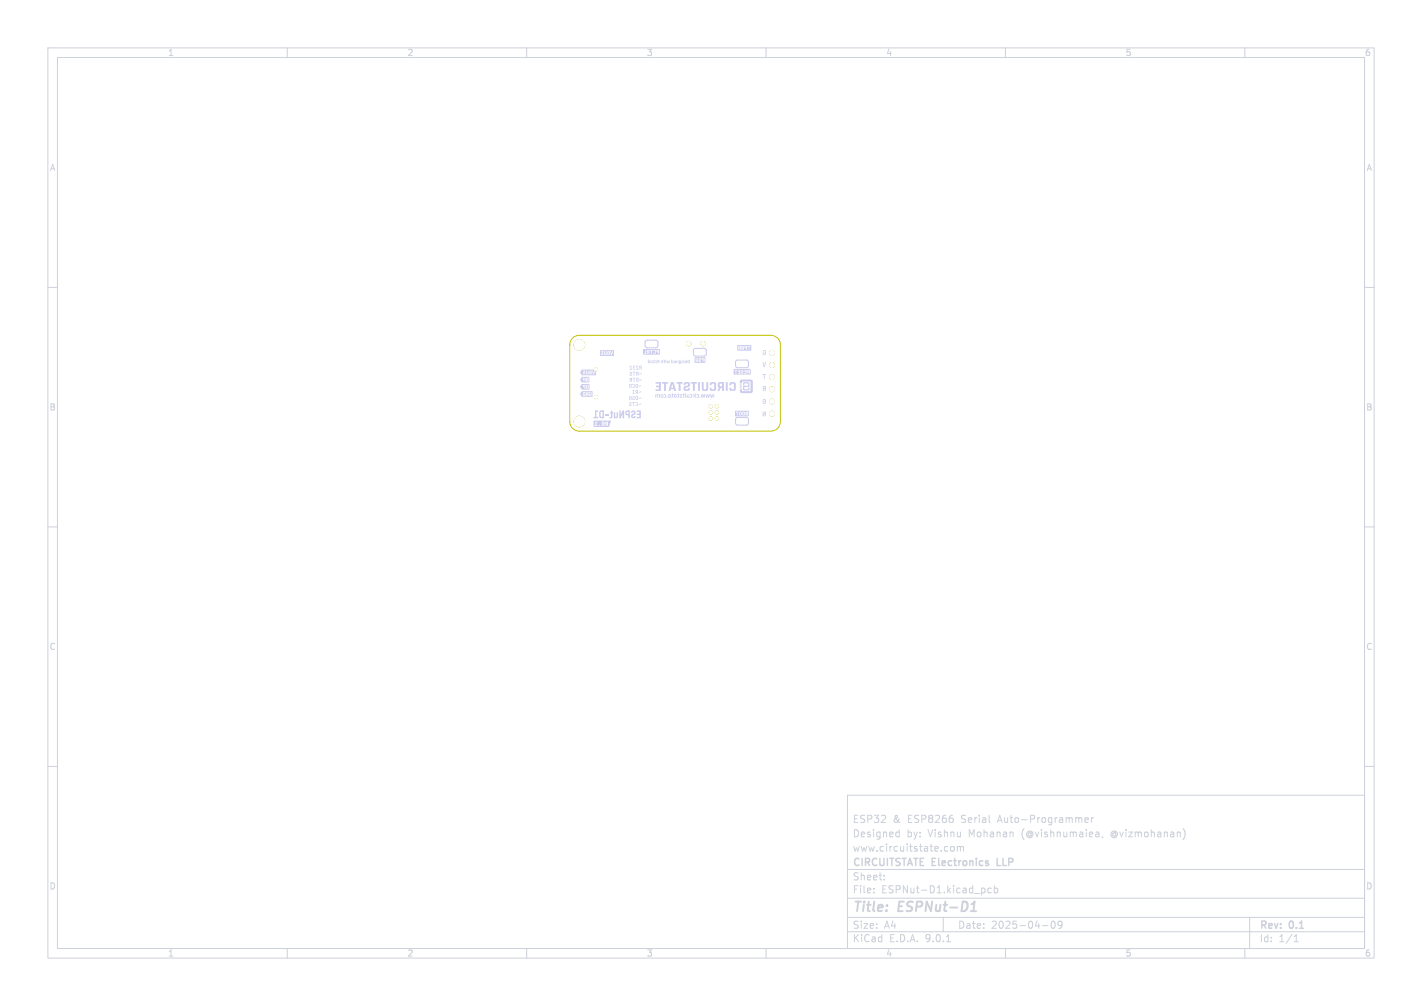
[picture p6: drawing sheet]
<svg xmlns="http://www.w3.org/2000/svg" width="297mm" height="210mm" viewBox="0 0 297 210" stroke-linecap="round" stroke-linejoin="round" font-family="sans-serif">
<g fill="none" stroke="#cdd1da" stroke-width=".21">
<path d="M10 10h277v190h-277zM12 12h273v186h-273zM60 10v2M110 10v2M160 10v2M210 10v2M260 10v2M10 60h2M285 60h2M10 110h2M285 110h2M10 160h2"/>
<path d="M177 166h108v32h-108zM187.4 173.7l.4 .1M187.8 173.2v1.5M187.8 174.6l-.4 .1M198.7 176.8l.3-.1 .3 .3v.4l-.3 .3-.3-.1-.2-.2zM199 170.9v.7M200 176.8l.4-.1 .2 .2M200 176.7v1M200.6 176.9l.2-.2 .4 .1v.9M200.6 176.9v.8M206.7 171.6l.1 .1M226.6 171.2l.7-.1-.1-.3-.4-.1-.2 .2 .1 .7h.5"/>
<path d="M228 170.7v1M228.4 170.7l-.4 .3M229 173.7h.3l.2 .2v.8M229.5 174.6l-.5 .1M229.5 174.1h-.5M230.3 174.6l-.1 .3M247.1 173a1.72 1.72 0 0 1 0 2.3M285 160h2M60 198v2M110 198v2M160 198v2M177 194.5h108"/>
<path d="M177 191.5h108M177 187.5h108M177 181.5h108M182.5 186.3v.1M182.5 185.5v.1M184.7 183.6v.1M184.7 182.8v.1M197 191.5v3M197.7 196.6h.8M205.5 185.4l.2 .3v.4l-.2 .3M207 185.5l-.4-.1-.3 .3 .2 .6h.5M207.7 185.5l.4-.1 .3 .3-.2 .6h-.5"/>
<path d="M207.7 184.9v1.5M210 198v2M217.7 193.2h1.2M219.7 192.4l.2-.1a.8 .8 0 0 1 .5 .7 .8 .8 0 0 1-.5 .8 1 1 0 0 1-.2-1.4zM221.8 192.9l-.3 .3h-.4l-.1-.3 .1-.5 .4-.1 .2 .1a.99 .99 0 0 1-.3 1.4h-.3M260 198v2M261 191.5v6.5M270.3 196.6h.9M270.3 195.5l.4-.4v1.5"/>
</g>
<path d="M202.7 190.2h1.2M203.1 188.7l.5-.5-.3 2" fill="none" stroke="#cdd1da" stroke-width=".4"/>
<path d="M208.3 179.2v1.5h.7" fill="none" stroke="#cdd1da" stroke-width=".3"/>
<g fill="#cacbed">
<path d="M133.4 80.5l.1 .1a.22 .22 0 0 1 .3-.1 .22 .22 0 0 1 .1 .2l-.1-.1a.2 .2 0 0 1-.3 .1 .2 .2 0 0 1-.1-.2z"/>
<path d="M132.8 80.2h.4v.8l-.4-.2-.1-.4h.2v.4h.2v-.5l-.4 .1z"/>
<path d="M132.1 80.2h.4l.1 .5a.26 .26 0 0 1-.3 .3 .26 .26 0 0 1-.2-.3l.3 .1v-.5l-.3 .1z"/>
<path d="M131.4 80.2h.5v.8l-.5-.2v-.4h.1l.1 .4h.2v-.5l-.4 .1z"/>
<path d="M148.3 82.3h.2l.1 .5 .1-.5h.2l.1 .5 .1-.5h.1l-.1 .7h-.2l-.1-.5-.1 .5h-.2z"/>
<path d="M147.4 82.3h.1l.1 .5 .1-.5h.2l.1 .5 .1-.5h.2l-.2 .7h-.2l-.1-.5-.1 .5h-.2z"/>
<path d="M146.4 82.3h.2v.5l.1-.5h.2l.1 .5 .1-.5h.2l-.2 .7h-.2l-.1-.5-.1 .5h-.2z"/>
<path d="M146.1 82.8h.2v.2h-.2z"/>
<path d="M145.5 82.3l.5 .1-.1 .6h-.4l.3-.2v-.3l-.3-.1z"/>
<path d="M145.2 82h.2v.2h-.2z"/>
<path d="M145.2 82.3h.2v.7h-.2z"/>
<path d="M144.7 82.3h.4l-.1 .7h-.1v-.5z"/>
<path d="M144.1 82.3l.5 .1-.1 .6h-.4l.3-.2v-.3l-.3-.1z"/>
<path d="M143.4 82.3h.2v.5l.1 .1 .1-.6h.2l-.1 .7h-.5z"/>
<path d="M143.1 82h.1l.1 .2h-.2z"/>
<path d="M143.1 82.3h.2l-.1 .7h-.1z"/>
<path d="M142.7 82.1l.3 .2-.1 .5a.17 .17 0 0 1-.1 .2 .17 .17 0 0 1-.2-.1l.1-.1v-.3l-.1-.2z"/>
<path d="M142 82.3l.4 .1v.2l-.3 .2 .3 .1v.1l-.4-.1v-.2l.3-.2-.3-.1z"/>
<path d="M141.6 82.1l.3 .2-.1 .5a.17 .17 0 0 1-.1 .2 .17 .17 0 0 1-.2-.1l.1-.1v-.3l-.1-.2z"/>
<path d="M140.8 82.3l.5 .1-.1 .6h-.4l-.1-.5h.2l.1 .3h.2l-.1-.3h-.4z"/>
<path d="M140.4 82.1l.3 .2-.1 .5a.17 .17 0 0 1-.1 .2 .17 .17 0 0 1-.3-.1l.2-.1v-.3l-.2-.2z"/>
<path d="M139.6 82.4h.5l-.1 .6h-.4v-.1l.3-.1-.4-.1v-.2l.4 .1v-.1h-.4z"/>
<path d="M139.3 82.8h.1v.2h-.1z"/>
<path d="M138.7 82.3l.4 .1-.1 .6h-.3l.3-.2-.1-.3-.2-.1z"/>
<path d="M138 82.4h.5v.6l-.5-.1v-.4h.2v.3h.2v-.3h-.4z"/>
<path d="M136.9 82.4l.9-.1v.7h-.1v-.5h-.2l-.1 .5h-.1v-.5h-.2l-.1 .5h-.1z"/>
<path d="M159.3 78.1h.7v.2h-.3v.8h-.2v-.8h-.2z"/>
<path d="M133 85.7h.8v1.6h-.8v-.3h.5v-.4h-.5v-.3h.5v-.3h-.5z"/>
<path d="M131.9 85.8a.52 .52 0 0 1 .9 .2 .52 .52 0 0 1-.6 .7 .2 .2 0 0 0 0 .4 .21 .21 0 0 0 .3-.3h.3a.49 .49 0 0 1-.5 .5 .49 .49 0 0 1-.5-.4 .49 .49 0 0 1 .4-.6h.2a.21 .21 0 0 0-.1-.4 .19 .19 0 0 0-.2 .3h-.3z"/>
<path d="M130.7 85.8l.9-.1v1.6h-.3v-.6h-.5l-.2-.3v-.2l.7 .2v-.4l-.7 .2z"/>
<path d="M129.3 85.7h.3v.9l.5-.9h.2v1.6h-.2v-1l-.5 1h-.3z"/>
<path d="M128.2 86.1h.3v.8l.1 .1 .2-.1v-.8h.3v.9l-.2 .3h-.7z"/>
<path d="M127.6 85.7h.3l.1 .6h-.1v.9l-.6 .1v-.3l.3-.1v-.6h-.2v-.2h.2z"/>
<path d="M126.4 86.5h.8v.3h-.8z"/>
<path d="M125.3 85.8l.8-.1v1.6h-.6l-.3-.3-.1-.8h.3l.1 .8h.3v-1l-.7 .2z"/>
<path d="M124.3 85.7h.6v.3h-.3v1h.3v.3h-1v-.3h.4z"/>
<path d="M159.3 75.6h.1l.2 .9 .2-.9h.2l-.3 1h-.2z"/>
<path d="M133.5 79.2l.1 .1a.22 .22 0 0 1 .3-.1 .22 .22 0 0 1 .1 .2l-.1-.1a.2 .2 0 0 1-.3 .1 .2 .2 0 0 1-.1-.2z"/>
<path d="M132.9 79l.4-.1v.8l-.4-.1-.1-.5h.2v.4l.2 .1v-.6l-.4 .1z"/>
<path d="M132.1 78.9h.6v.1h-.2v.7h-.1v-.7h-.3z"/>
<path d="M131.5 79l.5-.1v.8h-.1v-.3l-.4 .3 .1-.3-.1-.3 .4 .2v-.3l-.4 .1z"/>
<path d="M159.4 80.7l.5-.1v1h-.1v-.4l-.3 .4h-.2l.2-.4-.2-.3 .5 .2v-.4l-.5 .2z"/>
<path d="M159.3 85.9h.2v.8l.2-.8h.2v1h-.1v-.8l-.3 .8h-.2z"/>
<path d="M133.5 76.4l.5-.1v.9h-.1v-.4l-.4 .4 .1-.4-.1-.2 .4 .1v-.2l-.4 .1z"/>
<path d="M132.9 76.4h.4l.1 .2-.3-.1-.1 .1 .3 .6h-.5v-.2h.4l-.3-.3z"/>
<path d="M132.2 76.3h.5v.2h-.4l.2 .3-.2 .1 .1 .2 .3-.2a.27 .27 0 0 1-.3 .3 .27 .27 0 0 1-.3-.3 .27 .27 0 0 1 .3-.3z"/>
<path d="M131.6 76.4h.4v.2l-.2-.1-.2 .1 .4 .6h-.5v-.2h.3l-.3-.3z"/>
<path d="M143.6 75.2l.5-.1-.1 .7-.4-.1v-.4h.1l.1 .4h.1v-.4h-.3z"/>
<path d="M143.1 75.3h.4l-.1 .5h-.3l.3-.2h-.3v-.1h.3h-.3z"/>
<path d="M142.6 75.3h.4l-.3 .4 .3 .1-.4-.1 .3-.3z"/>
<path d="M142.4 75.1l.1 .1z"/>
<path d="M142.4 75.3h.1v.5h-.1z"/>
<path d="M141.8 75.3h.4v.4h-.2l.2 .3-.4-.1v-.5h.2v.3l.1-.2z"/>
<path d="M141.3 75.3h.4v.5h-.1l-.1-.4-.1 .4h-.1z"/>
<path d="M140.8 75.3h.3v.5h-.4l.3-.2h-.3v-.1h.3h-.3z"/>
<path d="M140.2 75.1h.1v.2l.3 .1v.4h-.4v-.3h.1l.1 .2 .1-.1v-.2l-.3 .1z"/>
<path d="M139.2 75.3h.1l.1 .4 .1-.4h.1l.1 .4 .1-.4h.1l-.1 .5h-.2v-.4l-.1 .4h-.2z"/>
<path d="M139 75.1l.1 .1z"/>
<path d="M139 75.3h.1v.5h-.1z"/>
<path d="M138.7 75.2l.2 .2-.1 .3-.2 .1z"/>
<path d="M138.1 75.3h.3v-.2h.1v.7h-.1l-.1-.4-.1 .4h-.1z"/>
<path d="M137.2 75.1l.4 .4v-.4h.1v.7l-.2-.3-.3 .3 .2-.4z"/>
<path d="M137 75.1l.1 .1z"/>
<path d="M137 75.3h.1v.5h-.1z"/>
<path d="M136.5 75.2h.3v.6l-.4-.1v-.1h.3v-.3l-.3 .1z"/>
<path d="M135.9 75.3h.4v.5h-.4v-.4h.1v.3l.2-.1v-.2h-.3z"/>
<path d="M135.3 75.1h.2v.2l.3 .1-.1 .4h-.4v-.3h.2v.2l.1-.1v-.2l-.3 .1z"/>
<path d="M133.4 83l.1 .1a.22 .22 0 0 1 .3-.1 .22 .22 0 0 1 .1 .2l-.1-.1a.2 .2 0 0 1-.3 .1 .2 .2 0 0 1-.1-.2z"/>
<path d="M132.8 82.8l.4-.1v.8l-.4-.1-.1-.5h.2v.4l.2 .1v-.6l-.4 .1z"/>
<path d="M132.1 82.7a.27 .27 0 0 1 .5 .2 .27 .27 0 0 1-.4 .3l.1 .2 .3-.1a.27 .27 0 0 1-.3 .2 .27 .27 0 0 1-.2-.3 .27 .27 0 0 1 .3-.2v-.2l-.3 .1z"/>
<path d="M131.4 82.8l.5-.1v.8h-.1v-.3l-.4 .3 .1-.3-.1-.3 .4 .2v-.3l-.4 .1z"/>
<path d="M159.4 73.2h.5v.6a.33 .33 0 0 1-.3 .3 .33 .33 0 0 1-.3-.3v-.2h.3l-.1 .3h.3v-.6l-.5 .1z"/>
<path d="M133.4 81.7l.1 .2a.22 .22 0 0 1 .3-.2 .22 .22 0 0 1 .1 .3l-.1-.2a.2 .2 0 0 1-.3 .2 .2 .2 0 0 1-.1-.3z"/>
<path d="M132.8 81.5l.4-.1v.8h-.1v-.3l-.4 .3 .2-.3-.2-.2 .4 .1v-.3l-.4 .2z"/>
<path d="M132.1 81.4h.5l-.2 .1v.6l.2 .1h-.5l.2-.1v-.6z"/>
<path d="M133.4 84.3l.1 .1a.22 .22 0 0 1 .3-.1 .22 .22 0 0 1 .1 .2l-.1-.1a.2 .2 0 0 1-.3 .1 .2 .2 0 0 1-.1-.2z"/>
<path d="M132.8 84h.4v.5a.26 .26 0 0 1-.2 .3 .26 .26 0 0 1-.3-.3l.4 .1v-.5l-.4 .1z"/>
<path d="M132 84h.6v.1h-.2v.7h-.1v-.7h-.3z"/>
<path d="M131.5 84a.27 .27 0 0 1 .4 .2 .27 .27 0 0 1-.3 .3v.2l.3-.1a.27 .27 0 0 1-.3 .2 .27 .27 0 0 1-.2-.3 .27 .27 0 0 1 .3-.2v-.2l-.3 .1z"/>
<path d="M159.4 83.4h.5l.1 .6a.32 .32 0 0 1-.4 .3 .32 .32 0 0 1-.3-.3v-.4h.2v.5l.3-.1v-.5l-.5 .1z"/>
<path d="M133.5 77.9l.1 .2a.22 .22 0 0 1 .3-.2 .22 .22 0 0 1 .1 .2l-.1-.1a.2 .2 0 0 1-.3 .2 .2 .2 0 0 1-.1-.3z"/>
<path d="M132.9 77.7l.4-.1v.8h-.1v-.3l-.4 .3 .2-.3-.2-.2 .4 .1v-.3l-.4 .2z"/>
<path d="M132.1 77.6h.6v.1h-.2v.7h-.1v-.7h-.3z"/>
<path d="M131.6 77.7a.27 .27 0 0 1 .4 .1 .27 .27 0 0 1-.3 .3v.2l.3-.1a.27 .27 0 0 1-.3 .3 .27 .27 0 0 1-.2-.4 .27 .27 0 0 1 .3-.2v-.2l-.3 .1z"/>
<path d="M123.2 77.5h.2v.2z"/>
<path d="M123.2 77.8h.2v.2h-.2z"/>
<path d="M121.5 77.2h3v1.1h-3l-.2-.4h.4l.3 .3 .3-.3h-.4h.5l.3 .3 .3-.3 .2 .2 .4 .1 .1-.8 .2 .8h.2l.2-.8h-.2l-.1 .6-.2-.6h-.7v.2l.1 .1-.2 .2h-.1v-.5h-.1l-.1 .6-.1-.6h-.2v.5h-.5a.29 .29 0 0 0 .4-.3 .29 .29 0 0 0-.5-.2l-.1 .2 .3-.1 .1 .1-.4 .3h-.4l-.2-.1z"/>
<path d="M145.8 79.8h.4l-.1 1.8h-.3z"/>
<path d="M151.6 79.8h.4v1.8h-.4z"/>
<path d="M138.3 79.8h1.2v.3h-.4v1.5h-.4v-1.5h-.4z"/>
<path d="M141.3 79.8h1.3v.3h-.5v1.5h-.3l-.1-1.5h-.4z"/>
<path d="M144.3 79.8h1.2v.3h-.4v1.5h-.4v-1.5h-.4z"/>
<path d="M140.1 79.8h.6l.5 1.8h-.4l-.1-.4h-.6l-.1 .4h-.4l.2-.7h.8l-.2-.8-.2 .8h-.4z"/>
<path d="M146.6 79.8h.4v1.4l.2 .1 .3-.1v-1.4h.4v1.4l-.2 .3-.7 .1-.3-.2z"/>
<path d="M148.3 79.9l.8-.1 .4 .2 .1 1.2-.2 .3-.8 .1-.3-.2v-.4h.3l.1 .3h.4l.1-.2-.1-1h-.4l-.1 .3h-.3z"/>
<path d="M152.5 79.9l.7-.1 .4 .2 .1 1.2-.2 .3-.8 .1-.3-.2v-.4h.3l.1 .3h.4l.1-.2v-1h-.5l-.1 .3h-.3z"/>
<path d="M136.9 79.8h1.1v1.8h-1.1v-.3h.7v-.2v-.3h-.5l-.1-.1 .1-.2h.5v-.4h-.7z"/>
<path d="M142.9 79.9l.8-.1 .3 .2v.7l-.9 .3 .1 .3h.3l.2-.1v-.2h.4l-.2 .5-.7 .1-.4-.2v-.7l.9-.4v-.2h-.2h-.3l-.1 .2h-.3z"/>
<path d="M150 79.9l1.2-.1v1.8h-.4v-.7h-.2l-.4 .7h-.4l.4-.7-.2-.2-.1-.3h.4l.1 .2h.4v-.5h-.4l-.1 .3h-.4z"/>
<path d="M155.3 79.9h1.2l-.1 .8-1 .1 .1 .5h.8v-.3h.2l-.2-.1h.2l-.1 .6-1.2-.1 .1-.8 1-.1v-.5h-.9l.1 .4h-.3v-.1h.2h-.2z"/>
<path d="M154.7 79.3l.2-.1h1.9l.3 .2 .1 2.2-.1 .3-.3 .2h-1.7l-.5-.2-.1-.6h.2l.1-.2-.4-.2 .6 .2-.2 .1 .2 .1v.4l1.8-.1v-2h-1.8v.4h-.2l-.1 .2 .3 .2-.3 .2 .3 .1-.6 .2 .4-.2-.4-.1 .4-.2-.4-.2 .3-.1-.2-.1z"/>
<path d="M156.3 77.4l.1-.1v.3l-.1-.1z"/>
<path d="M153.2 77h3.6v1.2h-3.6v-.8h.4v.6h.2v-.6l.2-.1h.4v.2h-.3v.2h.3v.2h-.3v.1h.5v-.2l.6 .2 .1-.2h-.4l.3-.2 .1-.3h.5v.2h-.3v.2h.3v.2h-.4v.1h.8l.2-.3v.3h.2v-.8l-.5 .1 .1 .4-.3 .3v-.8h-.5v.1l-.5-.1-.1 .2 .2-.1 .1 .2-.5 .3v-.6h-.5v.1l-.1-.1h-.6v.2h-.2z"/>
<path d="M155.9 86.1h.2v.2z"/>
<path d="M154.6 86.1l.1 .1-.1 .4z"/>
<path d="M155.2 86.1l.2 .1-.1 .4z"/>
<path d="M155.9 86.4h.2v.2h-.2z"/>
<path d="M153.5 85.7h2.9v1.2h-2.9v-.8h.4v.6h.2v-.5h.3v.4l.2 .1 .3-.1v-.4h.1l.2 .5h.2l.3-.2 .1 .2h.4v-.8l-.4 .1-.1 .2 .2 .1-.3 .2-.2-.5-.5 .2-.3-.3-.2 .3h-.3l.2-.3h-.6v.2h-.2z"/>
<path d="M121.9 82h.2v.5l-.2-.1z"/>
<path d="M121.5 81.7h2.3v1.1h-2.3l-.4-.5 .1-.2h.5v.4a.65 .65 0 0 0 .9 .2l.2-.7v.7h.1v-.6l.4-.1 .1 .5-.2-.1 .1-.2h-.3l.1 .3 .1 .2 .3-.1v-.6l-.3-.2-.3 .3v-.2h-.2l-.2 .6v-.6h-.1v.8h-.1v-.8h-.4l-.2 .2h-.5z"/>
<path d="M146.8 74.9h.2v.2h-.2z"/>
<path d="M145.1 74.6h2.2v1.1h-2.2v-.9h.2v.8h.2l.1-.8v.8h.2v-.3l.4 .3 .3-.3-.4 .1a.39 .39 0 0 1 .4-.3 .39 .39 0 0 1 .4 .2l.1 .3h.1v-.8h-.4l-.1 .2-.2-.2h-.3l-.1 .2h.3l-.3 .3h-.2l.1-.5h-.1l-.1 .6-.1-.6h-.1l-.1 .6v-.6h-.3z"/>
<path d="M127 73.5l.2-.1v.2z"/>
<path d="M127 73.8h.2v.2l-.2-.1z"/>
<path d="M125.3 73.1h2.9v1.2h-2.9v-.4l.4 .2 .4-.2h-.4h.5l.2 .2 .4-.2 .1 .2h.4v-.8l.3 .8h.2l.2-.8h-.1l-.2 .6-.1-.6-.7 .1-.1 .2 .2 .1-.2 .2h-.1v-.6h-.2l-.1 .7-.1-.7h-.1v.6h-.5a.29 .29 0 0 0 .3-.4 .29 .29 0 0 0-.4-.2l-.1 .2 .3-.1 .1 .2-.6 .3z"/>
<circle cx="159.6" cy="83.8" r=".09"/>
</g>
<path d="M153.8 75.3l.3-.1h2l.2 .3v1l-.4 .3-2-.1-.3-.4zM153.8 87.3l.3-.2 2 .1 .2 .3v1l-.4 .2h-2l-.3-.4z" fill="none" stroke="#cacbed" stroke-width=".21"/>
<g fill="#cacbed">
<path d="M121.9 80.5h.2v.2h-.2z"/>
<path d="M122.6 80.5h.2v.5l-.2-.1z"/>
<path d="M121.5 80.2h1.6v1.1h-1.6l-.4-.5 .1-.2h.5l.1 .2 .3 .1v.3h.2v-.6h.1l.1 .5 .4 .1v-.8h-.4l-.1 .2h-.1v-.2h-.5l-.1 .2h-.5z"/>
<path d="M122.6 79h.2v.5l-.3-.1z"/>
<path d="M121.5 78.7h1.6v1.1h-1.6l-.1-.1h.5l-.1-.8 .1 .4h.2l.1-.4-.1 .8h.2v-.6l.2 .5 .4 .1v-.8h-.4l-.1 .2-.1-.2h-.2l-.1 .3-.1-.3h-.2v.8h-.3l-.3-.4z"/>
</g>
<path d="M145 72.9l.3-.2 2 .1 .2 .3v1l-.4 .2h-2l-.3-.4z" fill="none" stroke="#cacbed" stroke-width=".21"/>
<g fill="#cacbed">
<path d="M155.7 72.4h.2v.2l-.2-.1z"/>
<path d="M154.4 72.4h.2v.2l-.2-.1z"/>
<path d="M154 72h2.9v1.2h-2.9v-.2h.4l.1-.3 .1 .3h.1v-.8l.2 .8h.2v-.7l.1 .7h.2v-.5l.5 .2v.3h.1v-.6h.4v.6h.1v-.6h.2v-.2h-.5v.2l-.4-.2-.4 .3v-.3h-.1v.7l-.1-.7h-.1l-.1 .7-.1-.7h-.5l-.2 .2 .1 .3-.1 .3h-.2z"/>
</g>
<path d="M134.9 71.1l.3-.1h2l.2 .4v.9l-.4 .3h-2l-.3-.4z" fill="none" stroke="#cacbed" stroke-width=".21"/>
<g fill="#cacbed">
<path d="M126.6 88.2h.2v.2h-.2z"/>
<path d="M125.9 88.2l.2 .1-.1 .5-.1-.3h.2h-.2z"/>
<path d="M124 87.8h3.6l-.4 1.3h-3.2v-.4h.2v.2l1.2-.1-.2-.1-.1 .1-.6-.1v-.5l.3 .1h.9v.4l.2 .2h.7l.1-.3 .1 .3h.2v-.9h-.3a.28 .28 0 0 0-.3 .2 .28 .28 0 0 0 .2 .3l-.2 .4h-.3l.2-.3-.2-.6h-.3l-.1 .3h-.9l-.2-.3h-.2v.7h-.4z"/>
<path d="M137.3 73.2h.2v.2h-.2z"/>
<path d="M135.3 73.2h.2v.2h-.2z"/>
<path d="M134.3 72.9h3.5v1.1h-3.5v-.3h.2v.2h.8l.2-.4v.4h.2v-.7h.3v.7h.1v-.6l.6-.1 .1 .4h-.4l.1 .2h.4l.2-.5 .1 .2 .3 .1v.3h.1v-.8h-.4l-.1 .2-.3-.3-.4 .3h-.3l.2-.2h-.5v.1l-.1-.1h-.4l-.2 .1 .2 .3-.2 .4h-.1v-.8h-.2v.6h-.5z"/>
</g>
<g fill="#cacbed" stroke="#cacbed" stroke-width=".21">
<circle cx="121" cy="88" r="1.1"/>
<circle cx="146.8" cy="71.7" r=".45"/>
<circle cx="143.8" cy="71.7" r=".45"/>
<circle cx="121" cy="72" r="1.1"/>
<circle cx="124.5" cy="77.1" r=".33"/>
<circle cx="124.5" cy="82.9" r=".33"/>
<circle cx="149.7" cy="87.4" r=".33"/>
<circle cx="148.5" cy="87.4" r=".33"/>
<circle cx="149.7" cy="86.1" r=".33"/>
<circle cx="148.5" cy="86.1" r=".33"/>
<circle cx="149.7" cy="84.8" r=".33"/>
<circle cx="148.5" cy="84.8" r=".33"/>
<circle cx="161.3" cy="73.6" r=".5"/>
<circle cx="161.3" cy="76.2" r=".5"/>
<circle cx="161.3" cy="78.7" r=".5"/>
<circle cx="161.3" cy="81.3" r=".5"/>
<circle cx="161.3" cy="83.8" r=".5"/>
<circle cx="161.3" cy="86.3" r=".5"/>
</g>
<path d="M119.6 70.6l.6-.4 .8-.2h40a2 2 0 0 1 2 2v16a2 2 0 0 1-2 2h-40a2 2 0 0 1-2-2v-16l.1-.7z" fill="none" stroke="#c2c200" stroke-width=".21"/>
<g fill="#c2c200" stroke="#c2c200" stroke-width=".21">
<circle cx="121" cy="88" r="1.1"/>
<circle cx="146.8" cy="71.7" r=".45"/>
<circle cx="143.8" cy="71.7" r=".45"/>
<circle cx="121" cy="72" r="1.1"/>
<circle cx="124.5" cy="77.1" r=".33"/>
<circle cx="124.5" cy="82.9" r=".33"/>
<circle cx="149.7" cy="87.4" r=".33"/>
<circle cx="148.5" cy="87.4" r=".33"/>
<circle cx="149.7" cy="86.1" r=".33"/>
<circle cx="148.5" cy="86.1" r=".33"/>
<circle cx="149.7" cy="84.8" r=".33"/>
<circle cx="148.5" cy="84.8" r=".33"/>
<circle cx="161.3" cy="73.6" r=".5"/>
<circle cx="161.3" cy="76.2" r=".5"/>
<circle cx="161.3" cy="78.7" r=".5"/>
<circle cx="161.3" cy="81.3" r=".5"/>
<circle cx="161.3" cy="83.8" r=".5"/>
<circle cx="161.3" cy="86.3" r=".5"/>
</g>
<g fill="#fff" stroke="#fff" stroke-width=".21">
<circle cx="121" cy="88" r="1.1"/>
<circle cx="146.8" cy="71.7" r=".45"/>
<circle cx="143.8" cy="71.7" r=".45"/>
<circle cx="121" cy="72" r="1.1"/>
<circle cx="124.5" cy="77.1" r=".33"/>
<circle cx="124.5" cy="82.9" r=".33"/>
<circle cx="149.7" cy="87.4" r=".33"/>
<circle cx="148.5" cy="87.4" r=".33"/>
<circle cx="149.7" cy="86.1" r=".33"/>
<circle cx="148.5" cy="86.1" r=".33"/>
<circle cx="149.7" cy="84.8" r=".33"/>
<circle cx="148.5" cy="84.8" r=".33"/>
<circle cx="161.3" cy="73.6" r=".5"/>
<circle cx="161.3" cy="76.2" r=".5"/>
<circle cx="161.3" cy="78.7" r=".5"/>
<circle cx="161.3" cy="81.3" r=".5"/>
<circle cx="161.3" cy="83.8" r=".5"/>
<circle cx="161.3" cy="86.3" r=".5"/>
</g>
<g font-size="2.8" fill="#cdd1da">
<text x="178" y="190.9">Title:</text>
<text x="187.7" y="190.9">ESPNut-D1</text>
</g>
<g font-size="2.1" fill="#cdd1da">
<text x="178" y="172">ESP32</text>
<text x="186.4" y="172">&amp;</text>
<text x="189.6" y="172">ESP8266</text>
<text x="200.9" y="172">Serial</text>
<text x="208.7" y="172">Auto-Programmer</text>
<text x="178" y="178">www.circuitstate.com</text>
<text x="178" y="175">Designed</text>
<text x="189.4" y="175">by:</text>
<text x="193.9" y="175">Vishnu</text>
<text x="202.5" y="175">Mohanan</text>
<text x="213.6" y="175">(@vishnumaiea,</text>
<text x="232.4" y="175">@vizmohanan)</text>
<text x="178" y="184">Sheet:</text>
<text x="178" y="181.2">CIRCUITSTATE Electronics</text>
<text x="208.9" y="181.2">LLP</text>
<text x="178" y="186.7">File:</text>
<text x="184.1" y="186.7">ESPNut-D1.kicad_pcb</text>
<text x="178" y="196.9">KiCad</text>
<text x="178" y="194.1">Size:</text>
<text x="184.7" y="194.1">A4</text>
<text x="185.7" y="196.9">E.D.A.</text>
<text x="193.3" y="196.9">9.0.1</text>
<text x="200" y="194.1">Date:</text>
<text x="207" y="194.1">2025-04-09</text>
<text x="263" y="194.3">Rev:</text>
<text x="263" y="196.9">Id:</text>
<text x="267.1" y="196.9">1/1</text>
<text x="269.4" y="194.3">0.1</text>
</g>
<g font-size="1.8" fill="#cdd1da">
<text x="35" y="11.9">1</text>
<text x="85" y="11.9">2</text>
<text x="135" y="11.9">3</text>
<text x="185" y="11.9">4</text>
<text x="235" y="11.9">5</text>
<text x="285" y="11.9">6</text>
<text x="10.3" y="35.9">A</text>
<text x="285.4" y="35.9">A</text>
<text x="10.3" y="85.9">B</text>
<text x="285.3" y="85.9">B</text>
<text x="10.3" y="135.9">C</text>
<text x="285.3" y="135.9">C</text>
<text x="10.3" y="185.9">D</text>
<text x="285.3" y="185.9">D</text>
<text x="35" y="199.9">1</text>
<text x="85" y="199.9">2</text>
<text x="135" y="199.9">3</text>
<text x="185" y="199.9">4</text>
<text x="235" y="199.9">5</text>
<text x="285" y="199.9">6</text>
</g>
</svg>
